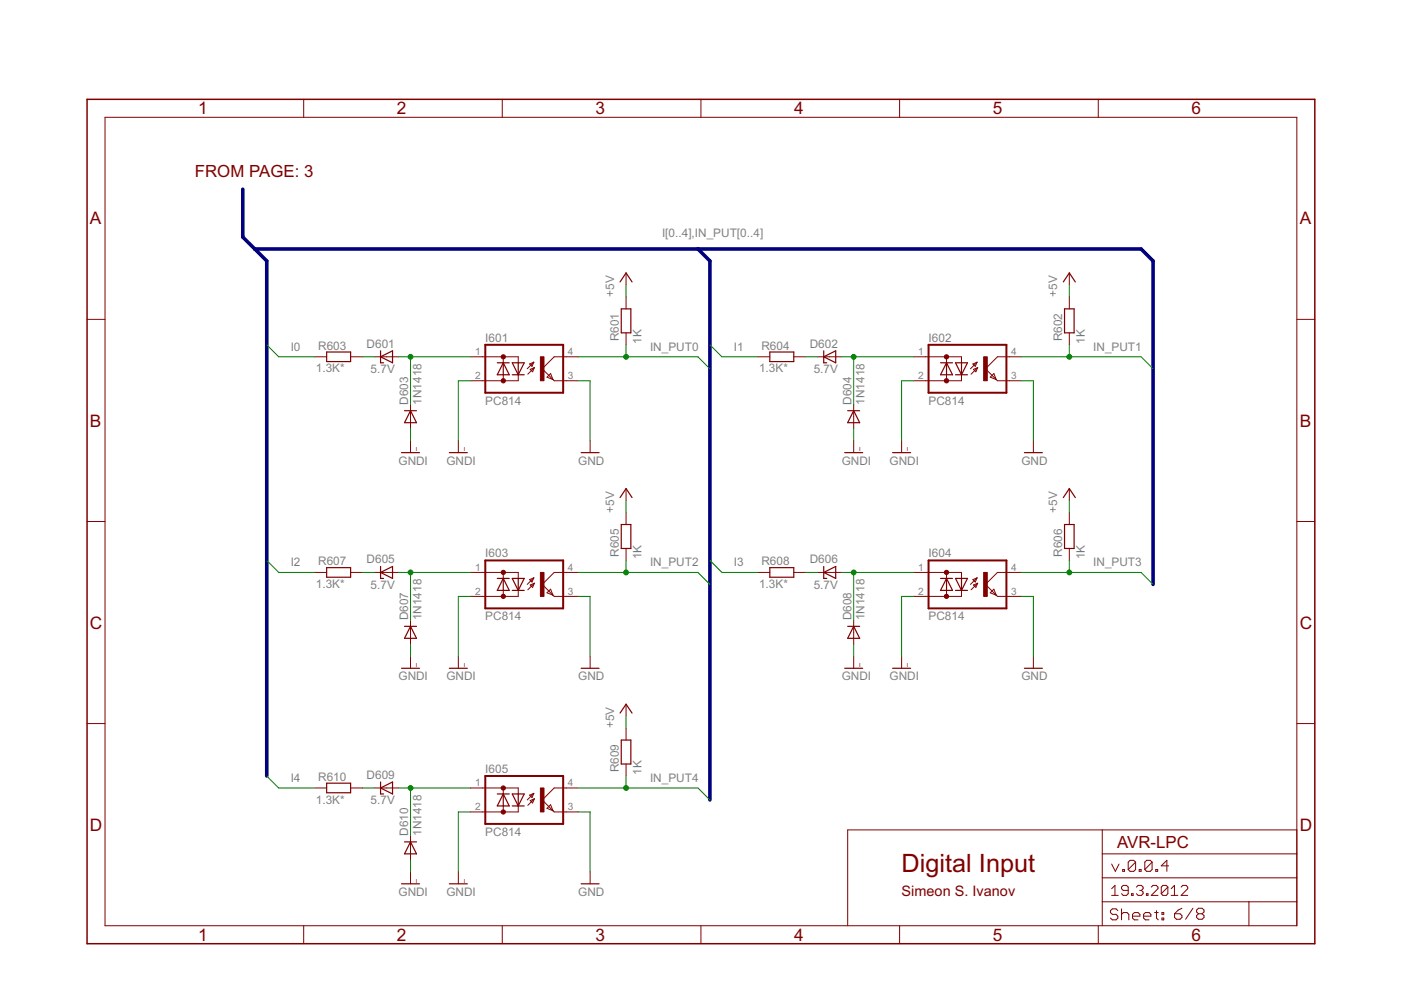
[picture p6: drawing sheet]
<svg xmlns="http://www.w3.org/2000/svg" width="297mm" height="210mm" viewBox="0 0 297 210" stroke-linecap="round" stroke-linejoin="round" font-family="sans-serif">
<g fill="#800000" stroke="#800000" stroke-width=".21">
<path d="M275 191.2v5.1z"/>
<path d="M275 186.1v5.1z"/>
<path d="M275 181v5.1z"/>
<path d="M275 176v5z"/>
<path d="M179.7 176v20.3z"/>
<path d="M179.7 176h54z"/>
<path d="M233.7 176h41.3z"/>
<path d="M264.8 191.2v5.1z"/>
<path d="M264.8 191.2h10.2z"/>
<path d="M233.7 191.2h31.1z"/>
<path d="M233.7 191.2v5.1z"/>
<path d="M233.7 186.1v5.1z"/>
<path d="M233.7 186.1h41.3z"/>
<path d="M233.7 181v5.1z"/>
<path d="M233.7 181h41.3z"/>
<path d="M233.7 176v5z"/>
<path d="M235.7 183.2l.8 1.5z"/>
<path d="M237.3 183.2l-.8 1.5z"/>
<path d="M238 184.4v.3z"/>
<path d="M238 184.4h.4z"/>
<path d="M238.4 184.4v.3z"/>
<path d="M238 184.7h.4z"/>
<path d="M239.2 182.8v1.6z"/>
<path d="M239.2 182.8l.4-.4z"/>
<path d="M239.6 182.4h.8z"/>
<path d="M240.4 182.4l.4 .4z"/>
<path d="M240.8 182.8v1.6z"/>
<path d="M240.4 184.7l.4-.3z"/>
<path d="M239.6 184.7h.8z"/>
<path d="M239.2 184.4l.4 .3z"/>
<path d="M239.2 184.4l1.6-1.6z"/>
<path d="M241.5 184.4v.3z"/>
<path d="M241.5 184.4h.4z"/>
<path d="M241.9 184.4v.3z"/>
<path d="M241.5 184.7h.4z"/>
<path d="M242.7 182.8v1.6z"/>
<path d="M242.7 182.8l.4-.4z"/>
<path d="M243.1 182.4h.8z"/>
<path d="M243.9 182.4l.4 .4z"/>
<path d="M244.3 182.8v1.6z"/>
<path d="M244.3 184.4l-.4 .3z"/>
<path d="M243.1 184.7h.8z"/>
<path d="M242.7 184.4l.4 .3z"/>
<path d="M244.3 182.8l-1.6 1.6z"/>
<path d="M245 184.4v.3z"/>
<path d="M245 184.4h.4z"/>
<path d="M245.4 184.4v.3z"/>
<path d="M245 184.7h.4z"/>
<path d="M247.4 182.4v2.3z"/>
<path d="M246.2 183.6l1.2-1.2z"/>
<path d="M246.2 183.6h1.6z"/>
<path d="M235.7 188.4l.7-.7z"/>
<path d="M236.4 187.7v2.1z"/>
<path d="M235.7 189.8h1.4z"/>
<path d="M237.8 189.5l.3 .3z"/>
<path d="M238.1 189.8h.7z"/>
<path d="M239.2 189.5l-.4 .3z"/>
<path d="M239.2 188.1v1.4z"/>
<path d="M238.8 187.7l.4 .4z"/>
<path d="M238.1 187.7h.7z"/>
<path d="M238.1 187.7l-.3 .4z"/>
<path d="M237.8 188.1v.3z"/>
<path d="M237.8 188.4l.3 .4z"/>
<path d="M238.1 188.8h1.1z"/>
<path d="M239.9 189.5v.3z"/>
<path d="M239.9 189.5h.3z"/>
<path d="M240.2 189.5v.3z"/>
<path d="M239.9 189.8h.3z"/>
<path d="M240.9 188.1l.4-.4z"/>
<path d="M241.3 187.7h.7z"/>
<path d="M242 187.7l.4 .4z"/>
<path d="M242.4 188.1v.3z"/>
<path d="M242.4 188.4l-.4 .4z"/>
<path d="M241.6 188.8h.4z"/>
<path d="M242 188.8l.4 .3z"/>
<path d="M242.4 189.1v.4z"/>
<path d="M242.4 189.5l-.4 .3z"/>
<path d="M241.3 189.8h.7z"/>
<path d="M240.9 189.5l.4 .3z"/>
<path d="M243.1 189.5v.3z"/>
<path d="M243.1 189.5h.3z"/>
<path d="M243.4 189.5v.3z"/>
<path d="M243.1 189.8h.3z"/>
<path d="M244.1 189.8h1.4z"/>
<path d="M244.1 189.8l1.4-1.4z"/>
<path d="M245.5 188.1v.3z"/>
<path d="M245.2 187.7l.3 .4z"/>
<path d="M244.5 187.7h.7z"/>
<path d="M244.5 187.7l-.4 .4z"/>
<path d="M246.2 188.1v1.4z"/>
<path d="M246.5 187.7l-.3 .4z"/>
<path d="M246.5 187.7h.8z"/>
<path d="M247.3 187.7l.3 .4z"/>
<path d="M247.6 188.1v1.4z"/>
<path d="M247.6 189.5l-.3 .3z"/>
<path d="M246.5 189.8h.8z"/>
<path d="M246.2 189.5l.3 .3z"/>
<path d="M246.2 189.5l1.4-1.4z"/>
<path d="M248.3 188.4l.7-.7z"/>
<path d="M249 187.7v2.1z"/>
<path d="M248.3 189.8h1.4z"/>
<path d="M250.4 189.8h1.4z"/>
<path d="M251.8 188.4l-1.4 1.4z"/>
<path d="M251.8 188.1v.3z"/>
<path d="M251.5 187.7l.3 .4z"/>
<path d="M250.8 187.7h.7z"/>
<path d="M250.8 187.7l-.4 .4z"/>
<path d="M249.8 193l.8-.4z"/>
<path d="M249.8 193l-.8 .7z"/>
<path d="M249 193.7v.8z"/>
<path d="M249 194.5l.4 .4z"/>
<path d="M249.4 194.9h.8z"/>
<path d="M250.2 194.9l.4-.4z"/>
<path d="M250.6 194.1v.4z"/>
<path d="M250.2 193.7l.4 .4z"/>
<path d="M249 193.7h1.2z"/>
<path d="M252.9 192.6l-1.5 2.3z"/>
<path d="M253.7 193l.4-.4z"/>
<path d="M254.1 192.6h.8z"/>
<path d="M254.9 192.6l.4 .4z"/>
<path d="M255.3 193v.4z"/>
<path d="M254.9 193.7l.4-.3z"/>
<path d="M254.9 193.7l.4 .4z"/>
<path d="M255.3 194.1v.4z"/>
<path d="M254.9 194.9l.4-.4z"/>
<path d="M254.1 194.9h.8z"/>
<path d="M253.7 194.5l.4 .4z"/>
<path d="M253.7 194.1v.4z"/>
<path d="M253.7 194.1l.4-.4z"/>
<path d="M253.7 193.4l.4 .3z"/>
<path d="M253.7 193v.4z"/>
<path d="M254.1 193.7h.8z"/>
<path d="M236.6 192.7l.4 .4z"/>
<path d="M235.8 192.7h.8z"/>
<path d="M235.4 193.1l.4-.4z"/>
<path d="M235.4 193.1v.4z"/>
<path d="M235.4 193.5l.4 .4z"/>
<path d="M235.8 193.9h.8z"/>
<path d="M236.6 193.9l.4 .3z"/>
<path d="M237 194.2v.4z"/>
<path d="M237 194.6l-.4 .4z"/>
<path d="M235.8 195h.8z"/>
<path d="M235.4 194.6l.4 .4z"/>
<path d="M237.8 192.7v2.3z"/>
<path d="M237.8 193.9l.4-.4z"/>
<path d="M238.2 193.5h.8z"/>
<path d="M239 193.5l.3 .4z"/>
<path d="M239.3 193.9v1.1z"/>
<path d="M240.5 195h.8z"/>
<path d="M240.1 194.6l.4 .4z"/>
<path d="M240.1 193.9v.7z"/>
<path d="M240.1 193.9l.4-.4z"/>
<path d="M240.5 193.5h.8z"/>
<path d="M241.3 193.5l.4 .4z"/>
<path d="M241.7 193.9v.3z"/>
<path d="M240.1 194.2h1.6z"/>
<path d="M242.8 195h.8z"/>
<path d="M242.5 194.6l.3 .4z"/>
<path d="M242.5 193.9v.7z"/>
<path d="M242.5 193.9l.3-.4z"/>
<path d="M242.8 193.5h.8z"/>
<path d="M243.6 193.5l.4 .4z"/>
<path d="M244 193.9v.3z"/>
<path d="M242.5 194.2h1.5z"/>
<path d="M245.2 193.1v1.5z"/>
<path d="M245.2 194.6l.4 .4z"/>
<path d="M244.8 193.5h.8z"/>
<path d="M246.4 193.5h.3z"/>
<path d="M246.7 193.5v.4z"/>
<path d="M246.4 193.9h.3z"/>
<path d="M246.4 193.5v.4z"/>
<path d="M246.4 194.6h.3z"/>
<path d="M246.7 194.6v.4z"/>
<path d="M246.4 195h.3z"/>
<path d="M246.4 194.6v.4z"/>
<path d="M22.3 24.9v171.4z"/>
<path d="M18.5 67.7h3.8z"/>
<path d="M18.5 110.6h3.8z"/>
<path d="M18.5 153.4h3.8z"/>
<path d="M22.3 196.3h252.7z"/>
<path d="M64.4 196.3v3.8z"/>
<path d="M106.5 196.3v3.8z"/>
<path d="M148.6 196.3v3.8z"/>
<path d="M190.7 196.3v3.8z"/>
<path d="M232.9 196.3v3.8z"/>
<path d="M275 24.9v171.4z"/>
<path d="M275 67.7h3.8z"/>
<path d="M275 110.6h3.8z"/>
<path d="M275 153.4h3.8z"/>
<path d="M22.3 24.9h252.7z"/>
<path d="M64.4 21.1v3.8z"/>
<path d="M106.5 21.1v3.8z"/>
<path d="M148.6 21.1v3.8z"/>
<path d="M190.7 21.1v3.8z"/>
<path d="M232.9 21.1v3.8z"/>
<path d="M99.7 75.6h2.6z"/>
<path d="M99.7 80.7h2.6z"/>
<path d="M120 80.7h2.6z"/>
<path d="M120 75.6h2.6z"/>
<path d="M106.7 80.7h3.2z"/>
<path d="M106.7 75.6h3.2z"/>
<path d="M111.9 79.3l1.4-1.4z"/>
<path d="M112.4 78.3l.9-.4z"/>
<path d="M112.4 78.3l.5 .5z"/>
<path d="M113.3 77.9l-.4 .9z"/>
<path d="M112.3 77.2l.9-.4z"/>
<path d="M112.3 77.2l.5 .5z"/>
<path d="M113.2 76.8l-.4 .9z"/>
<path d="M111.8 78.2l1.4-1.4z"/>
<path d="M109.9 75.6v1.3z"/>
<path d="M109.9 79.5v1.2z"/>
<path d="M106.7 79.5v1.2z"/>
<path d="M106.7 75.6v1.3z"/>
<path d="M102.3 80.7h4.4z"/>
<path d="M102.3 75.6h4.4z"/>
<path d="M117.5 75.6l-2.5 2.6z"/>
<path d="M115 78.2l2.2 2.3z"/>
<path d="M117.5 80.7h2.5z"/>
<path d="M117.5 75.6h2.5z"/>
<path d="M116.7 79.2l.5 1.3z"/>
<path d="M117.2 80.5l.3 .2z"/>
<path d="M116 80l1.2 .5z"/>
<path d="M116 80l.7-.8z"/>
<path d="M66.7 75.6h2.6z"/>
<path d="M74.3 75.6h2.6z"/>
<path d="M132.7 70.6v2.5z"/>
<path d="M132.7 62.9v2.6z"/>
<path d="M132.7 57.9v2.5z"/>
<path d="M97.2 93.4v2.6z"/>
<path d="M125.1 93.4v2.6z"/>
<path d="M82 75.6h2.5z"/>
<path d="M79.4 75.6h2.6z"/>
<path d="M193.7 75.6h2.5z"/>
<path d="M193.7 80.7h2.5z"/>
<path d="M214 80.7h2.6z"/>
<path d="M214 75.6h2.6z"/>
<path d="M200.7 80.7h3.2z"/>
<path d="M200.7 75.6h3.2z"/>
<path d="M205.9 79.3l1.4-1.4z"/>
<path d="M206.4 78.3l.9-.4z"/>
<path d="M206.4 78.3l.5 .5z"/>
<path d="M207.3 77.9l-.4 .9z"/>
<path d="M206.3 77.2l.9-.4z"/>
<path d="M206.3 77.2l.5 .5z"/>
<path d="M207.2 76.8l-.4 .9z"/>
<path d="M205.8 78.2l1.4-1.4z"/>
<path d="M203.9 75.6v1.3z"/>
<path d="M203.9 79.5v1.2z"/>
<path d="M200.7 79.5v1.2z"/>
<path d="M200.7 75.6v1.3z"/>
<path d="M196.2 80.7h4.5z"/>
<path d="M196.2 75.6h4.5z"/>
<path d="M211.5 75.6l-2.6 2.6z"/>
<path d="M208.9 78.2l2.3 2.3z"/>
<path d="M211.5 80.7h2.5z"/>
<path d="M211.5 75.6h2.5z"/>
<path d="M210.7 79.2l.5 1.3z"/>
<path d="M211.2 80.5l.3 .2z"/>
<path d="M210 80l1.2 .5z"/>
<path d="M210 80l.7-.8z"/>
<path d="M160.7 75.6h2.5z"/>
<path d="M168.3 75.6h2.5z"/>
<path d="M226.7 70.6v2.5z"/>
<path d="M226.7 62.9v2.6z"/>
<path d="M226.7 57.9v2.5z"/>
<path d="M191.2 93.4v2.6z"/>
<path d="M219.1 93.4v2.6z"/>
<path d="M175.9 75.6h2.6z"/>
<path d="M173.4 75.6h2.5z"/>
<path d="M193.7 121.4h2.5z"/>
<path d="M193.7 126.4h2.5z"/>
<path d="M214 126.4h2.6z"/>
<path d="M214 121.4h2.6z"/>
<path d="M200.7 126.4h3.2z"/>
<path d="M200.7 121.4h3.2z"/>
<path d="M205.9 125.1l1.4-1.4z"/>
<path d="M206.4 124l.9-.3z"/>
<path d="M206.4 124l.5 .5z"/>
<path d="M207.3 123.7l-.4 .8z"/>
<path d="M206.3 122.9l.9-.4z"/>
<path d="M206.3 122.9l.5 .5z"/>
<path d="M207.2 122.5l-.4 .9z"/>
<path d="M205.8 123.9l1.4-1.4z"/>
<path d="M203.9 121.4v1.2z"/>
<path d="M203.9 125.2v1.2z"/>
<path d="M200.7 125.2v1.2z"/>
<path d="M200.7 121.4v1.2z"/>
<path d="M196.2 126.4h4.5z"/>
<path d="M196.2 121.4h4.5z"/>
<path d="M211.5 121.4l-2.6 2.5z"/>
<path d="M208.9 123.9l2.3 2.3z"/>
<path d="M211.5 126.4h2.5z"/>
<path d="M211.5 121.4h2.5z"/>
<path d="M210.7 124.9l.5 1.3z"/>
<path d="M211.2 126.2l.3 .2z"/>
<path d="M210 125.7l1.2 .5z"/>
<path d="M210 125.7l.7-.8z"/>
<path d="M160.7 121.4h2.5z"/>
<path d="M168.3 121.4h2.5z"/>
<path d="M226.7 116.3v2.5z"/>
<path d="M226.7 108.7v2.5z"/>
<path d="M226.7 103.6v2.5z"/>
<path d="M191.2 139.1v2.6z"/>
<path d="M219.1 139.1v2.6z"/>
<path d="M175.9 121.4h2.6z"/>
<path d="M173.4 121.4h2.5z"/>
<path d="M99.7 121.4h2.6z"/>
<path d="M99.7 126.4h2.6z"/>
<path d="M120 126.4h2.6z"/>
<path d="M120 121.4h2.6z"/>
<path d="M106.7 126.4h3.2z"/>
<path d="M106.7 121.4h3.2z"/>
<path d="M111.9 125.1l1.4-1.4z"/>
<path d="M112.4 124l.9-.3z"/>
<path d="M112.4 124l.5 .5z"/>
<path d="M113.3 123.7l-.4 .8z"/>
<path d="M112.3 122.9l.9-.4z"/>
<path d="M112.3 122.9l.5 .5z"/>
<path d="M113.2 122.5l-.4 .9z"/>
<path d="M111.8 123.9l1.4-1.4z"/>
<path d="M109.9 121.4v1.2z"/>
<path d="M109.9 125.2v1.2z"/>
<path d="M106.7 125.2v1.2z"/>
<path d="M106.7 121.4v1.2z"/>
<path d="M102.3 126.4h4.4z"/>
<path d="M102.3 121.4h4.4z"/>
<path d="M117.5 121.4l-2.5 2.5z"/>
<path d="M115 123.9l2.2 2.3z"/>
<path d="M117.5 126.4h2.5z"/>
<path d="M117.5 121.4h2.5z"/>
<path d="M116.7 124.9l.5 1.3z"/>
<path d="M117.2 126.2l.3 .2z"/>
<path d="M116 125.7l1.2 .5z"/>
<path d="M116 125.7l.7-.8z"/>
<path d="M66.7 121.4h2.6z"/>
<path d="M74.3 121.4h2.6z"/>
<path d="M132.7 116.3v2.5z"/>
<path d="M132.7 108.7v2.5z"/>
<path d="M132.7 103.6v2.5z"/>
<path d="M97.2 139.1v2.6z"/>
<path d="M125.1 139.1v2.6z"/>
<path d="M82 121.4h2.5z"/>
<path d="M79.4 121.4h2.6z"/>
<path d="M99.7 167.1h2.6z"/>
<path d="M99.7 172.1h2.6z"/>
<path d="M120 172.1h2.6z"/>
<path d="M120 167.1h2.6z"/>
<path d="M106.7 172.1h3.2z"/>
<path d="M106.7 167.1h3.2z"/>
<path d="M111.9 170.8l1.4-1.4z"/>
<path d="M112.4 169.7l.9-.3z"/>
<path d="M112.4 169.7l.5 .5z"/>
<path d="M113.3 169.4l-.4 .8z"/>
<path d="M112.3 168.6l.9-.4z"/>
<path d="M112.3 168.6l.5 .5z"/>
<path d="M113.2 168.2l-.4 .9z"/>
<path d="M111.8 169.6l1.4-1.4z"/>
<path d="M109.9 167.1v1.2z"/>
<path d="M109.9 170.9v1.2z"/>
<path d="M106.7 170.9v1.2z"/>
<path d="M106.7 167.1v1.2z"/>
<path d="M102.3 172.1h4.4z"/>
<path d="M102.3 167.1h4.4z"/>
<path d="M117.5 167.1l-2.5 2.5z"/>
<path d="M115 169.6l2.2 2.3z"/>
<path d="M117.5 172.1h2.5z"/>
<path d="M117.5 167.1h2.5z"/>
<path d="M116.7 170.6l.5 1.3z"/>
<path d="M117.2 171.9l.3 .2z"/>
<path d="M116 171.4l1.2 .5z"/>
<path d="M116 171.4l.7-.8z"/>
<path d="M66.7 167.1h2.6z"/>
<path d="M74.3 167.1h2.6z"/>
<path d="M132.7 162v2.5z"/>
<path d="M132.7 154.4v2.5z"/>
<path d="M132.7 149.3v2.5z"/>
<path d="M97.2 184.8v2.6z"/>
<path d="M125.1 184.8v2.6z"/>
<path d="M82 167.1h2.5z"/>
<path d="M79.4 167.1h2.6z"/>
<path d="M87 88.3v2.6z"/>
<path d="M87 85.8v2.5z"/>
<path d="M181 88.3v2.6z"/>
<path d="M181 85.8v2.5z"/>
<path d="M87 134.1v2.5z"/>
<path d="M87 131.5v2.6z"/>
<path d="M181 134.1v2.5z"/>
<path d="M181 131.5v2.6z"/>
<path d="M87 179.8v2.5z"/>
<path d="M87 177.2v2.6z"/>
<path d="M87 93.4v2.6z"/>
<path d="M87 139.1v2.6z"/>
<path d="M87 184.8v2.6z"/>
<path d="M181 139.1v2.6z"/>
<path d="M181 93.4v2.6z"/>
<path d="M106.3 75.4a.46 .46 0 0 1 .8 0 .46 .46 0 0 1-.2 .7 .46 .46 0 0 1-.6-.5h.5h-.5z" fill-rule="evenodd"/>
<path d="M106.3 80.5a.46 .46 0 0 1 .8-.1 .46 .46 0 0 1-.2 .8 .46 .46 0 0 1-.6-.5h.5h-.5z" fill-rule="evenodd"/>
<path d="M200.3 75.4a.46 .46 0 0 1 .7 0 .46 .46 0 0 1-.2 .7 .46 .46 0 0 1-.6-.5l.5 .1-.5-.1z" fill-rule="evenodd"/>
<path d="M200.3 80.5a.46 .46 0 0 1 .7-.1 .46 .46 0 0 1-.2 .8 .46 .46 0 0 1-.6-.5l.5 .1-.5-.1z" fill-rule="evenodd"/>
<path d="M200.3 121.1a.46 .46 0 0 1 .7 0 .46 .46 0 0 1-.2 .7 .46 .46 0 0 1-.6-.4h.5h-.5z" fill-rule="evenodd"/>
<path d="M200.3 126.2a.46 .46 0 0 1 .7 0 .46 .46 0 0 1-.2 .7 .46 .46 0 0 1-.6-.5l.5 .1-.5-.1z" fill-rule="evenodd"/>
<path d="M106.3 121.1a.46 .46 0 0 1 .8 0 .46 .46 0 0 1-.2 .7 .46 .46 0 0 1-.6-.4h.5h-.5z" fill-rule="evenodd"/>
<path d="M106.3 126.2a.46 .46 0 0 1 .8 0 .46 .46 0 0 1-.2 .7 .46 .46 0 0 1-.6-.5h.5h-.5z" fill-rule="evenodd"/>
<path d="M106.3 166.9a.46 .46 0 0 1 .8-.1 .46 .46 0 0 1-.2 .7 .46 .46 0 0 1-.6-.4h.5h-.5z" fill-rule="evenodd"/>
<path d="M106.3 171.9a.46 .46 0 0 1 .8 0 .46 .46 0 0 1-.2 .7 .46 .46 0 0 1-.6-.5h.5h-.5z" fill-rule="evenodd"/>
</g>
<g fill="#800000" stroke="#800000" stroke-width=".32">
<path d="M18.5 21.1v179z"/>
<path d="M18.5 200.1h260.3z"/>
<path d="M278.8 21.1v179z"/>
<path d="M18.5 21.1h260.3z"/>
</g>
<g fill="#800000" stroke="#800000" stroke-width=".42">
<path d="M102.9 73.1h16.5z"/>
<path d="M102.9 83.3h16.5z"/>
<path d="M119.4 73.1v10.2z"/>
<path d="M102.9 73.1v10.2z"/>
<path d="M196.9 73.1h16.5z"/>
<path d="M196.9 83.3h16.5z"/>
<path d="M213.4 73.1v10.2z"/>
<path d="M196.9 73.1v10.2z"/>
<path d="M196.9 118.8h16.5z"/>
<path d="M196.9 129h16.5z"/>
<path d="M213.4 118.8v10.2z"/>
<path d="M196.9 118.8v10.2z"/>
<path d="M102.9 118.8h16.5z"/>
<path d="M102.9 129h16.5z"/>
<path d="M119.4 118.8v10.2z"/>
<path d="M102.9 118.8v10.2z"/>
<path d="M102.9 164.5h16.5z"/>
<path d="M102.9 174.7h16.5z"/>
<path d="M119.4 164.5v10.2z"/>
<path d="M102.9 164.5v10.2z"/>
</g>
<g fill="#800000" stroke="#800000" stroke-width=".25">
<path d="M111.1 76.9l-1.2 2.6z"/>
<path d="M108.6 76.9l1.3 2.6z"/>
<path d="M109.9 79.5h1.2z"/>
<path d="M108.6 79.5h1.3z"/>
<path d="M109.9 76.9h1.2z"/>
<path d="M109.9 76.9v2.6z"/>
<path d="M108.6 76.9h1.3z"/>
<path d="M106.7 76.9l-1.3 2.6z"/>
<path d="M106.7 76.9l1.3 2.6z"/>
<path d="M105.4 76.9h1.3z"/>
<path d="M106.7 76.9h1.3z"/>
<path d="M105.4 79.5h1.3z"/>
<path d="M106.7 76.9v2.6z"/>
<path d="M106.7 79.5h1.3z"/>
<path d="M69.3 74.6h5z"/>
<path d="M74.3 74.6v2.1z"/>
<path d="M69.3 76.7h5z"/>
<path d="M69.3 74.6v2.1z"/>
<path d="M131.7 65.5v5.1z"/>
<path d="M131.7 65.5h2.1z"/>
<path d="M133.8 65.5v5.1z"/>
<path d="M131.7 70.6h2.1z"/>
<path d="M132.7 57.9l1.3 1.9z"/>
<path d="M132.7 57.9l-1.2 1.9z"/>
<path d="M95.3 96h3.8z"/>
<path d="M123.2 96h3.8z"/>
<path d="M80.7 75.6l2.5 1.3z"/>
<path d="M80.7 75.6l2.5-1.2z"/>
<path d="M80.7 74.4v1.2z"/>
<path d="M83.2 74.4v2.5z"/>
<path d="M80.7 75.6v1.3z"/>
<path d="M80.7 76.9h.6z"/>
<path d="M205.1 76.9l-1.2 2.6z"/>
<path d="M202.6 76.9l1.3 2.6z"/>
<path d="M203.9 79.5h1.2z"/>
<path d="M202.6 79.5h1.3z"/>
<path d="M203.9 76.9h1.2z"/>
<path d="M203.9 76.9v2.6z"/>
<path d="M202.6 76.9h1.3z"/>
<path d="M200.7 76.9l-1.3 2.6z"/>
<path d="M200.7 76.9l1.3 2.6z"/>
<path d="M199.4 76.9h1.3z"/>
<path d="M200.7 76.9h1.3z"/>
<path d="M199.4 79.5h1.3z"/>
<path d="M200.7 76.9v2.6z"/>
<path d="M200.7 79.5h1.3z"/>
<path d="M163.2 74.6h5.1z"/>
<path d="M168.3 74.6v2.1z"/>
<path d="M163.2 76.7h5.1z"/>
<path d="M163.2 74.6v2.1z"/>
<path d="M225.7 65.5v5.1z"/>
<path d="M225.7 65.5h2z"/>
<path d="M227.7 65.5v5.1z"/>
<path d="M225.7 70.6h2z"/>
<path d="M226.7 57.9l1.3 1.9z"/>
<path d="M226.7 57.9l-1.3 1.9z"/>
<path d="M189.3 96h3.8z"/>
<path d="M217.2 96h3.8z"/>
<path d="M174.6 75.6l2.6 1.3z"/>
<path d="M174.6 75.6l2.6-1.2z"/>
<path d="M174.6 74.4v1.2z"/>
<path d="M177.2 74.4v2.5z"/>
<path d="M174.6 75.6v1.3z"/>
<path d="M174.6 76.9h.7z"/>
<path d="M205.1 122.6l-1.2 2.6z"/>
<path d="M202.6 122.6l1.3 2.6z"/>
<path d="M203.9 125.2h1.2z"/>
<path d="M202.6 125.2h1.3z"/>
<path d="M203.9 122.6h1.2z"/>
<path d="M203.9 122.6v2.6z"/>
<path d="M202.6 122.6h1.3z"/>
<path d="M200.7 122.6l-1.3 2.6z"/>
<path d="M200.7 122.6l1.3 2.6z"/>
<path d="M199.4 122.6h1.3z"/>
<path d="M200.7 122.6h1.3z"/>
<path d="M199.4 125.2h1.3z"/>
<path d="M200.7 122.6v2.6z"/>
<path d="M200.7 125.2h1.3z"/>
<path d="M163.2 120.4h5.1z"/>
<path d="M168.3 120.4v2z"/>
<path d="M163.2 122.4h5.1z"/>
<path d="M163.2 120.4v2z"/>
<path d="M225.7 111.2v5.1z"/>
<path d="M225.7 111.2h2z"/>
<path d="M227.7 111.2v5.1z"/>
<path d="M225.7 116.3h2z"/>
<path d="M226.7 103.6l1.3 1.9z"/>
<path d="M226.7 103.6l-1.3 1.9z"/>
<path d="M189.3 141.7h3.8z"/>
<path d="M217.2 141.7h3.8z"/>
<path d="M174.6 121.4l2.6 1.2z"/>
<path d="M174.6 121.4l2.6-1.3z"/>
<path d="M174.6 120.1v1.3z"/>
<path d="M177.2 120.1v2.5z"/>
<path d="M174.6 121.4v1.2z"/>
<path d="M174.6 122.6h.7z"/>
<path d="M111.1 122.6l-1.2 2.6z"/>
<path d="M108.6 122.6l1.3 2.6z"/>
<path d="M109.9 125.2h1.2z"/>
<path d="M108.6 125.2h1.3z"/>
<path d="M109.9 122.6h1.2z"/>
<path d="M109.9 122.6v2.6z"/>
<path d="M108.6 122.6h1.3z"/>
<path d="M106.7 122.6l-1.3 2.6z"/>
<path d="M106.7 122.6l1.3 2.6z"/>
<path d="M105.4 122.6h1.3z"/>
<path d="M106.7 122.6h1.3z"/>
<path d="M105.4 125.2h1.3z"/>
<path d="M106.7 122.6v2.6z"/>
<path d="M106.7 125.2h1.3z"/>
<path d="M69.3 120.4h5z"/>
<path d="M74.3 120.4v2z"/>
<path d="M69.3 122.4h5z"/>
<path d="M69.3 120.4v2z"/>
<path d="M131.7 111.2v5.1z"/>
<path d="M131.7 111.2h2.1z"/>
<path d="M133.8 111.2v5.1z"/>
<path d="M131.7 116.3h2.1z"/>
<path d="M132.7 103.6l1.3 1.9z"/>
<path d="M132.7 103.6l-1.2 1.9z"/>
<path d="M95.3 141.7h3.8z"/>
<path d="M123.2 141.7h3.8z"/>
<path d="M80.7 121.4l2.5 1.2z"/>
<path d="M80.7 121.4l2.5-1.3z"/>
<path d="M80.7 120.1v1.3z"/>
<path d="M83.2 120.1v2.5z"/>
<path d="M80.7 121.4v1.2z"/>
<path d="M80.7 122.6h.6z"/>
<path d="M111.1 168.3l-1.2 2.6z"/>
<path d="M108.6 168.3l1.3 2.6z"/>
<path d="M109.9 170.9h1.2z"/>
<path d="M108.6 170.9h1.3z"/>
<path d="M109.9 168.3h1.2z"/>
<path d="M109.9 168.3v2.6z"/>
<path d="M108.6 168.3h1.3z"/>
<path d="M106.7 168.3l-1.3 2.6z"/>
<path d="M106.7 168.3l1.3 2.6z"/>
<path d="M105.4 168.3h1.3z"/>
<path d="M106.7 168.3h1.3z"/>
<path d="M105.4 170.9h1.3z"/>
<path d="M106.7 168.3v2.6z"/>
<path d="M106.7 170.9h1.3z"/>
<path d="M69.3 166.1h5z"/>
<path d="M74.3 166.1v2z"/>
<path d="M69.3 168.1h5z"/>
<path d="M69.3 166.1v2z"/>
<path d="M131.7 156.9v5.1z"/>
<path d="M131.7 156.9h2.1z"/>
<path d="M133.8 156.9v5.1z"/>
<path d="M131.7 162h2.1z"/>
<path d="M132.7 149.3l1.3 1.9z"/>
<path d="M132.7 149.3l-1.2 1.9z"/>
<path d="M95.3 187.4h3.8z"/>
<path d="M123.2 187.4h3.8z"/>
<path d="M80.7 167.1l2.5 1.2z"/>
<path d="M80.7 167.1l2.5-1.3z"/>
<path d="M80.7 165.8v1.3z"/>
<path d="M83.2 165.8v2.5z"/>
<path d="M80.7 167.1v1.2z"/>
<path d="M80.7 168.3h.6z"/>
<path d="M87 87.1l1.3 2.5z"/>
<path d="M87 87.1l-1.2 2.5z"/>
<path d="M85.8 87.1h1.2z"/>
<path d="M85.8 89.6h2.5z"/>
<path d="M87 87.1h1.3z"/>
<path d="M181 87.1l1.3 2.5z"/>
<path d="M181 87.1l-1.3 2.5z"/>
<path d="M179.7 87.1h1.3z"/>
<path d="M179.7 89.6h2.6z"/>
<path d="M181 87.1h1.3z"/>
<path d="M87 132.8l1.3 2.5z"/>
<path d="M87 132.8l-1.2 2.5z"/>
<path d="M85.8 132.8h1.2z"/>
<path d="M85.8 135.3h2.5z"/>
<path d="M87 132.8h1.3z"/>
<path d="M181 132.8l1.3 2.5z"/>
<path d="M181 132.8l-1.3 2.5z"/>
<path d="M179.7 132.8h1.3z"/>
<path d="M179.7 135.3h2.6z"/>
<path d="M181 132.8h1.3z"/>
<path d="M87 178.5l1.3 2.5z"/>
<path d="M87 178.5l-1.2 2.5z"/>
<path d="M85.8 178.5h1.2z"/>
<path d="M85.8 181h2.5z"/>
<path d="M87 178.5h1.3z"/>
<path d="M85.1 96h3.8z"/>
<path d="M85.1 141.7h3.8z"/>
<path d="M85.1 187.4h3.8z"/>
<path d="M179.1 141.7h3.8z"/>
<path d="M179.1 96h3.8z"/>
</g>
<g fill="#800000" stroke="#800000" stroke-width=".21">
<path d="M114.6 75.6h.7v5.1h-.7z"/>
<path d="M208.6 75.6h.7v5.1h-.7z"/>
<path d="M208.6 121.4h.7v5h-.7z"/>
<path d="M114.6 121.4h.7v5h-.7z"/>
<path d="M114.6 167.1h.7v5h-.7z"/>
</g>
<g fill="#000080" stroke="#000080" stroke-width=".76">
<path d="M150.5 55.3v114.3z"/>
<path d="M56.6 55.3v109.2z"/>
<path d="M54 52.8h94z"/>
<path d="M148 52.8h93.9z"/>
<path d="M241.9 52.8l2.6 2.5z"/>
<path d="M54 52.8l2.6 2.5z"/>
<path d="M51.5 50.3l2.5 2.5z"/>
<path d="M51.5 40.1v10.2z"/>
<path d="M148 52.8l2.5 2.5z"/>
<path d="M244.5 55.3v68.6z"/>
</g>
<g fill="#008000" stroke="#008000" stroke-width=".21">
<path d="M97.2 80.7v12.7z"/>
<path d="M97.2 80.7h2.5z"/>
<path d="M191.2 80.7v12.7z"/>
<path d="M191.2 80.7h2.5z"/>
<path d="M191.2 126.4v12.7z"/>
<path d="M191.2 126.4h2.5z"/>
<path d="M97.2 126.4v12.7z"/>
<path d="M97.2 126.4h2.5z"/>
<path d="M97.2 172.1v12.7z"/>
<path d="M97.2 172.1h2.5z"/>
<path d="M181 90.9v2.5z"/>
<path d="M181 136.6v2.5z"/>
<path d="M87 136.6v2.5z"/>
<path d="M87 182.3v2.5z"/>
<path d="M87 90.9v2.5z"/>
<path d="M122.6 80.7h2.5z"/>
<path d="M125.1 80.7v12.7z"/>
<path d="M216.6 80.7h2.5z"/>
<path d="M219.1 80.7v12.7z"/>
<path d="M216.6 126.4h2.5z"/>
<path d="M219.1 126.4v12.7z"/>
<path d="M122.6 126.4h2.5z"/>
<path d="M125.1 126.4v12.7z"/>
<path d="M122.6 172.1h2.5z"/>
<path d="M125.1 172.1v12.7z"/>
<path d="M132.7 60.4v2.5z"/>
<path d="M226.7 60.4v2.5z"/>
<path d="M226.7 106.1v2.6z"/>
<path d="M132.7 106.1v2.6z"/>
<path d="M132.7 151.8v2.6z"/>
<path d="M76.9 75.6h2.5z"/>
<path d="M84.5 75.6h2.5z"/>
<path d="M87 75.6h12.7z"/>
<path d="M87 75.6v10.2z"/>
<path d="M76.9 121.4h2.5z"/>
<path d="M84.5 121.4h2.5z"/>
<path d="M87 121.4h12.7z"/>
<path d="M87 121.4v10.1z"/>
<path d="M76.9 167.1h2.5z"/>
<path d="M84.5 167.1h2.5z"/>
<path d="M87 167.1h12.7z"/>
<path d="M87 167.1v10.1z"/>
<path d="M170.8 75.6h2.6z"/>
<path d="M178.5 75.6h2.5z"/>
<path d="M181 75.6h12.7z"/>
<path d="M181 75.6v10.2z"/>
<path d="M170.8 121.4h2.6z"/>
<path d="M178.5 121.4h2.5z"/>
<path d="M181 121.4h12.7z"/>
<path d="M181 121.4v10.1z"/>
<path d="M241.9 75.6l2.6 2.6z"/>
<path d="M226.7 73.1v2.5z"/>
<path d="M216.6 75.6h10.1z"/>
<path d="M226.7 75.6h15.2z"/>
<path d="M148 121.4l2.5 2.5z"/>
<path d="M132.7 118.8v2.6z"/>
<path d="M122.6 121.4h10.1z"/>
<path d="M132.7 121.4h15.3z"/>
<path d="M56.6 73.1l2.5 2.5z"/>
<path d="M59.1 75.6h7.6z"/>
<path d="M148 75.6l2.5 2.6z"/>
<path d="M132.7 73.1v2.5z"/>
<path d="M122.6 75.6h10.1z"/>
<path d="M132.7 75.6h15.3z"/>
<path d="M150.5 73.1l2.6 2.5z"/>
<path d="M153.1 75.6h7.6z"/>
<path d="M56.6 118.8l2.5 2.6z"/>
<path d="M59.1 121.4h7.6z"/>
<path d="M150.5 118.8l2.6 2.6z"/>
<path d="M153.1 121.4h7.6z"/>
<path d="M241.9 121.4l2.6 2.5z"/>
<path d="M226.7 118.8v2.6z"/>
<path d="M216.6 121.4h10.1z"/>
<path d="M226.7 121.4h15.2z"/>
<path d="M148 167.1l2.5 2.5z"/>
<path d="M132.7 164.5v2.6z"/>
<path d="M122.6 167.1h10.1z"/>
<path d="M132.7 167.1h15.3z"/>
<path d="M56.6 164.5l2.5 2.6z"/>
<path d="M59.1 167.1h7.6z"/>
<circle cx="87" cy="75.6" r=".51"/>
<circle cx="87" cy="121.4" r=".51"/>
<circle cx="87" cy="167.1" r=".51"/>
<circle cx="181" cy="75.6" r=".51"/>
<circle cx="181" cy="121.4" r=".51"/>
<circle cx="226.7" cy="75.6" r=".51"/>
<circle cx="132.7" cy="121.4" r=".51"/>
<circle cx="132.7" cy="75.6" r=".51"/>
<circle cx="226.7" cy="121.4" r=".51"/>
<circle cx="132.7" cy="167.1" r=".51"/>
</g>
<text font-size="6" fill="#800000" x="191.2" y="184.9">Digital Input</text>
<g font-size="4.1" fill="#800000">
<text x="42" y="24.3">1</text>
<text x="84.1" y="24.3">2</text>
<text x="126.3" y="24.3">3</text>
<text x="168.4" y="24.3">4</text>
<text x="210.5" y="24.3">5</text>
<text x="252.6" y="24.3">6</text>
<text x="19.1" y="47.6">A</text>
<text x="275.6" y="47.6">A</text>
<text x="19.1" y="90.5">B</text>
<text x="275.6" y="90.5">B</text>
<text x="19.1" y="133.3">C</text>
<text x="275.6" y="133.3">C</text>
<text x="19.1" y="176.2">D</text>
<text x="275.6" y="176.2">D</text>
<text x="42" y="199.5">1</text>
<text x="84.1" y="199.5">2</text>
<text x="126.3" y="199.5">3</text>
<text x="168.4" y="199.5">4</text>
<text x="210.5" y="199.5">5</text>
<text x="252.6" y="199.5">6</text>
</g>
<g font-size="4" fill="#800000">
<text x="41.3" y="37.6">FROM PAGE: 3</text>
<text x="236.9" y="179.8">AVR-LPC</text>
</g>
<text font-size="3.4" fill="#800000" x="191.2" y="189.9">Simeon S. Ivanov</text>
<g font-size="2.8" fill="#808080">
<text x="140.4" y="50.3">I[0..4],IN_PUT[0..4]</text>
<text x="130.2" y="63" transform="rotate(-90 130.2 63)">+5V</text>
<text x="224.2" y="63" transform="rotate(-90 224.2 63)">+5V</text>
<text x="61.6" y="74.4">I0</text>
<text x="67.5" y="74.1">R603</text>
<text x="77.7" y="73.8">D601</text>
<text x="102.9" y="72.5">I601</text>
<text x="131.2" y="72.4" transform="rotate(-90 131.2 72.4)">R601</text>
<text x="136" y="72.9" transform="rotate(-90 136 72.9)">1K</text>
<text x="137.8" y="74.4">IN_PUT0</text>
<text x="155.6" y="74.4">I1</text>
<text x="161.4" y="74.1">R604</text>
<text x="171.7" y="73.8">D602</text>
<text x="196.9" y="72.5">I602</text>
<text x="225.2" y="72.4" transform="rotate(-90 225.2 72.4)">R602</text>
<text x="230" y="72.9" transform="rotate(-90 230 72.9)">1K</text>
<text x="231.8" y="74.4">IN_PUT1</text>
<text x="67" y="79">1.3K*</text>
<text x="78.6" y="79.1">5.7V</text>
<text x="160.9" y="79">1.3K*</text>
<text x="172.5" y="79.1">5.7V</text>
<text x="86.5" y="85.8" transform="rotate(-90 86.5 85.8)">D603</text>
<text x="89.3" y="85.8" transform="rotate(-90 89.3 85.8)">1N1418</text>
<text x="102.9" y="85.8">PC814</text>
<text x="180.5" y="85.8" transform="rotate(-90 180.5 85.8)">D604</text>
<text x="183.3" y="85.8" transform="rotate(-90 183.3 85.8)">1N1418</text>
<text x="196.9" y="85.8">PC814</text>
<text x="84.5" y="98.5">GNDI</text>
<text x="94.6" y="98.5">GNDI</text>
<text x="122.6" y="98.5">GND</text>
<text x="178.5" y="98.5">GNDI</text>
<text x="188.6" y="98.5">GNDI</text>
<text x="216.5" y="98.5">GND</text>
<text x="130.2" y="108.7" transform="rotate(-90 130.2 108.7)">+5V</text>
<text x="224.2" y="108.7" transform="rotate(-90 224.2 108.7)">+5V</text>
<text x="67.5" y="119.8">R607</text>
<text x="77.7" y="119.5">D605</text>
<text x="102.9" y="118.2">I603</text>
<text x="131.2" y="118.1" transform="rotate(-90 131.2 118.1)">R605</text>
<text x="136" y="118.6" transform="rotate(-90 136 118.6)">1K</text>
<text x="161.4" y="119.8">R608</text>
<text x="171.7" y="119.5">D606</text>
<text x="196.9" y="118.2">I604</text>
<text x="225.2" y="118.1" transform="rotate(-90 225.2 118.1)">R606</text>
<text x="230" y="118.6" transform="rotate(-90 230 118.6)">1K</text>
<text x="61.6" y="120.1">I2</text>
<text x="67" y="124.7">1.3K*</text>
<text x="78.6" y="124.8">5.7V</text>
<text x="137.8" y="120.1">IN_PUT2</text>
<text x="155.6" y="120.1">I3</text>
<text x="160.9" y="124.7">1.3K*</text>
<text x="172.5" y="124.8">5.7V</text>
<text x="231.8" y="120.1">IN_PUT3</text>
<text x="86.5" y="131.5" transform="rotate(-90 86.5 131.5)">D607</text>
<text x="89.3" y="131.5" transform="rotate(-90 89.3 131.5)">1N1418</text>
<text x="102.9" y="131.5">PC814</text>
<text x="180.5" y="131.5" transform="rotate(-90 180.5 131.5)">D608</text>
<text x="183.3" y="131.5" transform="rotate(-90 183.3 131.5)">1N1418</text>
<text x="196.9" y="131.5">PC814</text>
<text x="84.5" y="144.2">GNDI</text>
<text x="94.6" y="144.2">GNDI</text>
<text x="122.6" y="144.2">GND</text>
<text x="178.5" y="144.2">GNDI</text>
<text x="188.6" y="144.2">GNDI</text>
<text x="216.5" y="144.2">GND</text>
<text x="130.2" y="154.4" transform="rotate(-90 130.2 154.4)">+5V</text>
<text x="61.6" y="165.8">I4</text>
<text x="67.5" y="165.6">R610</text>
<text x="77.7" y="165.2">D609</text>
<text x="102.9" y="163.9">I605</text>
<text x="131.2" y="163.8" transform="rotate(-90 131.2 163.8)">R609</text>
<text x="136" y="164.3" transform="rotate(-90 136 164.3)">1K</text>
<text x="137.8" y="165.8">IN_PUT4</text>
<text x="67" y="170.4">1.3K*</text>
<text x="78.6" y="170.5">5.7V</text>
<text x="86.5" y="177.2" transform="rotate(-90 86.5 177.2)">D610</text>
<text x="89.3" y="177.2" transform="rotate(-90 89.3 177.2)">1N1418</text>
<text x="102.9" y="177.2">PC814</text>
<text x="84.5" y="189.9">GNDI</text>
<text x="94.6" y="189.9">GNDI</text>
<text x="122.6" y="189.9">GND</text>
</g>
<g font-size="2.4" fill="#808080">
<text x="100.7" y="75.3">1</text>
<text x="120.4" y="75.3">4</text>
<text x="194.7" y="75.3">1</text>
<text x="214.4" y="75.3">4</text>
<text x="100.7" y="80.4">2</text>
<text x="120.4" y="80.4">3</text>
<text x="194.7" y="80.4">2</text>
<text x="214.4" y="80.4">3</text>
<text x="100.7" y="121">1</text>
<text x="120.4" y="121">4</text>
<text x="194.7" y="121">1</text>
<text x="214.4" y="121">4</text>
<text x="100.7" y="126.1">2</text>
<text x="120.4" y="126.1">3</text>
<text x="194.7" y="126.1">2</text>
<text x="214.4" y="126.1">3</text>
<text x="100.7" y="166.7">1</text>
<text x="120.4" y="166.7">4</text>
<text x="100.7" y="171.8">2</text>
<text x="120.4" y="171.8">3</text>
</g>
<g font-size="1.3" fill="#800000">
<text x="88.2" y="95.7">I</text>
<text x="98.3" y="95.7">I</text>
<text x="182.1" y="95.7">I</text>
<text x="192.3" y="95.7">I</text>
<text x="88.2" y="141.4">I</text>
<text x="98.3" y="141.4">I</text>
<text x="182.1" y="141.4">I</text>
<text x="192.3" y="141.4">I</text>
<text x="88.2" y="187.1">I</text>
<text x="98.3" y="187.1">I</text>
</g>
</svg>
